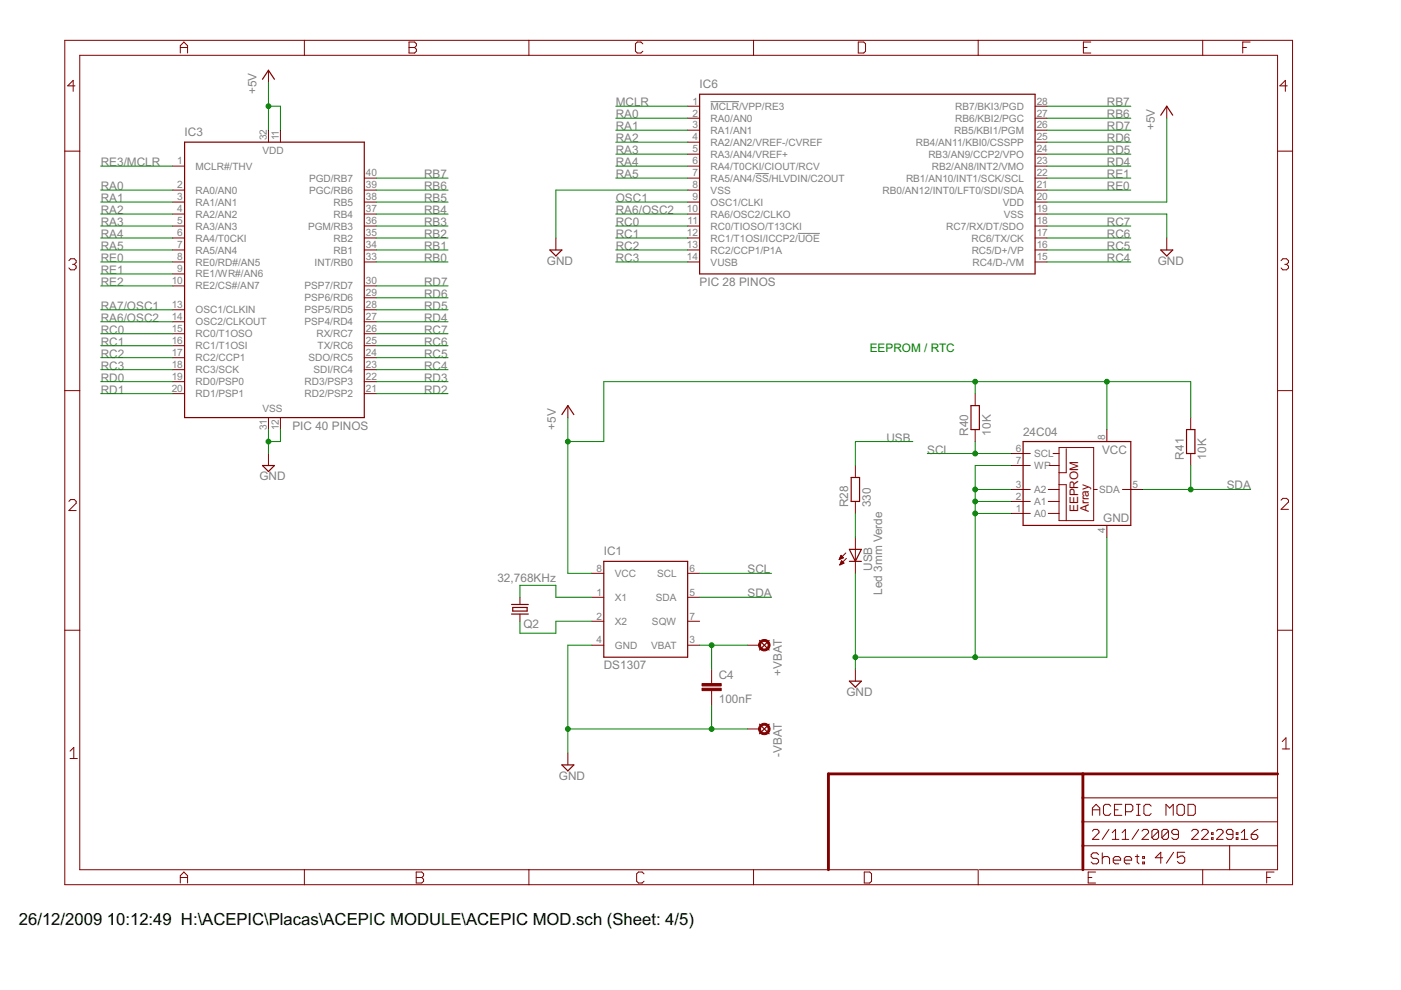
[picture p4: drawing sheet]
<svg xmlns="http://www.w3.org/2000/svg" width="297mm" height="210mm" viewBox="0 0 297 210" stroke-linecap="round" stroke-linejoin="round" font-family="sans-serif">
<g fill="#808080" stroke="#808080" stroke-width=".21">
<path d="M150.7 21.5h6z"/>
<path d="M160.1 36.8h2.9z"/>
<path d="M169.2 49.5h4.6z"/>
</g>
<g fill="#800000" stroke="#800000" stroke-width=".21">
<path d="M13.7 187.6h50.8z"/>
<path d="M64.5 187.6h47.6z"/>
<path d="M112.1 187.6h47.7z"/>
<path d="M159.8 187.6h47.6z"/>
<path d="M207.4 187.6h47.6z"/>
<path d="M274 133.6v54z"/>
<path d="M274 82.8v50.8z"/>
<path d="M274 32v50.8z"/>
<path d="M274 8.6v23.4z"/>
<path d="M112.1 8.6h47.7z"/>
<path d="M64.5 8.6h47.6z"/>
<path d="M13.7 8.6h50.8z"/>
<path d="M13.7 8.6v23.4z"/>
<path d="M13.7 32v50.8z"/>
<path d="M13.7 82.8v50.8z"/>
<path d="M13.7 133.6v54z"/>
<path d="M16.9 184.4h47.6z"/>
<path d="M64.5 184.4h47.6z"/>
<path d="M270.9 179.3v5.1z"/>
<path d="M270.9 174.2v5.1z"/>
<path d="M270.9 169.2v5z"/>
<path d="M270.9 164.1v5.1z"/>
<path d="M270.9 133.6v30.5z"/>
<path d="M270.9 82.8v50.8z"/>
<path d="M270.9 32v50.8z"/>
<path d="M270.9 11.7v20.3z"/>
<path d="M159.8 11.7h47.6z"/>
<path d="M112.1 11.7h47.7z"/>
<path d="M64.5 11.7h47.6z"/>
<path d="M16.9 11.7h47.6z"/>
<path d="M16.9 11.7v20.3z"/>
<path d="M16.9 32v50.8z"/>
<path d="M16.9 82.8v50.8z"/>
<path d="M16.9 133.6v50.8z"/>
<path d="M159.8 8.6h47.6z"/>
<path d="M207.4 8.6v3.1z"/>
<path d="M207.4 184.4v3.2z"/>
<path d="M13.7 82.8h3.2z"/>
<path d="M270.9 32h3.1z"/>
<path d="M112.1 8.6v3.1z"/>
<path d="M112.1 184.4v3.2z"/>
<path d="M13.7 133.6h3.2z"/>
<path d="M270.9 82.8h3.1z"/>
<path d="M13.7 32h3.2z"/>
<path d="M64.5 8.6v3.1z"/>
<path d="M270.9 133.6h3.1z"/>
<path d="M159.8 8.6v3.1z"/>
<path d="M255 8.6v3.1z"/>
<path d="M255 184.4v3.2z"/>
<path d="M159.8 184.4v3.2z"/>
<path d="M64.5 184.4v3.2z"/>
<path d="M260.7 179.3v5.1z"/>
<path d="M260.7 179.3h10.2z"/>
<path d="M229.6 179.3h31.1z"/>
<path d="M229.6 174.2h41.3z"/>
<path d="M229.6 169.2h41.3z"/>
<path d="M38.2 185.7v1.5z"/>
<path d="M39 184.9l-.8 .8z"/>
<path d="M39 184.9l.8 .8z"/>
<path d="M39.8 185.7v1.5z"/>
<path d="M38.2 186.1h1.6z"/>
<path d="M88.2 184.9v2.3z"/>
<path d="M88.2 184.9h1.2z"/>
<path d="M89.4 184.9l.4 .4z"/>
<path d="M89.8 185.3v.4z"/>
<path d="M89.8 185.7l-.4 .4z"/>
<path d="M89.4 186.1l.4 .3z"/>
<path d="M89.8 186.4v.4z"/>
<path d="M89.8 186.8l-.4 .4z"/>
<path d="M88.2 187.2h1.2z"/>
<path d="M88.2 186.1h1.2z"/>
<path d="M136.1 184.9l.4 .4z"/>
<path d="M135.4 184.9h.7z"/>
<path d="M135.4 184.9l-.4 .4z"/>
<path d="M135 185.3v1.5z"/>
<path d="M135 186.8l.4 .4z"/>
<path d="M135.4 187.2h.7z"/>
<path d="M136.1 187.2l.4-.4z"/>
<path d="M183.2 184.9v2.3z"/>
<path d="M183.2 187.2h1.2z"/>
<path d="M184.4 187.2l.4-.4z"/>
<path d="M184.8 185.3v1.5z"/>
<path d="M184.4 184.9l.4 .4z"/>
<path d="M183.2 184.9h1.2z"/>
<path d="M230.7 184.9h1.6z"/>
<path d="M230.7 184.9v2.3z"/>
<path d="M230.7 187.2h1.6z"/>
<path d="M230.7 186.1h.8z"/>
<path d="M268.6 184.9v2.3z"/>
<path d="M268.6 184.9h1.5z"/>
<path d="M268.6 186.1h.7z"/>
<path d="M271.9 157.2l.7-.8z"/>
<path d="M272.6 156.4v2.4z"/>
<path d="M271.9 158.8h1.5z"/>
<path d="M271.6 108h1.6z"/>
<path d="M271.6 108l1.6-1.6z"/>
<path d="M273.2 106v.4z"/>
<path d="M272.8 105.7l.4 .3z"/>
<path d="M272 105.7h.8z"/>
<path d="M272 105.7l-.4 .3z"/>
<path d="M272 54.9l-.4 .4z"/>
<path d="M272 54.9h.8z"/>
<path d="M272.8 54.9l.4 .4z"/>
<path d="M273.2 55.3v.3z"/>
<path d="M273.2 55.6l-.4 .4z"/>
<path d="M272.4 56h.4z"/>
<path d="M272.8 56l.4 .4z"/>
<path d="M273.2 56.4v.4z"/>
<path d="M273.2 56.8l-.4 .4z"/>
<path d="M272 57.2h.8z"/>
<path d="M271.6 56.8l.4 .4z"/>
<path d="M229.7 8.9h1.6z"/>
<path d="M229.7 8.9v2.3z"/>
<path d="M229.7 11.2h1.6z"/>
<path d="M229.7 10.1h.8z"/>
<path d="M182 8.9v2.3z"/>
<path d="M182 11.2h1.1z"/>
<path d="M183.1 11.2l.4-.3z"/>
<path d="M183.5 9.3v1.6z"/>
<path d="M183.1 8.9l.4 .4z"/>
<path d="M182 8.9h1.1z"/>
<path d="M135.9 8.9l.4 .4z"/>
<path d="M135.1 8.9h.8z"/>
<path d="M134.7 9.3l.4-.4z"/>
<path d="M134.7 9.3v1.6z"/>
<path d="M134.7 10.9l.4 .3z"/>
<path d="M135.1 11.2h.8z"/>
<path d="M135.9 11.2l.4-.3z"/>
<path d="M86.7 8.9v2.3z"/>
<path d="M86.7 8.9h1.2z"/>
<path d="M87.9 8.9l.4 .4z"/>
<path d="M88.3 9.3v.4z"/>
<path d="M88.3 9.7l-.4 .4z"/>
<path d="M87.9 10.1l.4 .4z"/>
<path d="M88.3 10.5v.4z"/>
<path d="M88.3 10.9l-.4 .3z"/>
<path d="M86.7 11.2h1.2z"/>
<path d="M86.7 10.1h1.2z"/>
<path d="M38.2 9.7v1.5z"/>
<path d="M39 8.9l-.8 .8z"/>
<path d="M39 8.9l.8 .8z"/>
<path d="M39.8 9.7v1.5z"/>
<path d="M38.2 10.1h1.6z"/>
<path d="M15 54.9l-.4 .4z"/>
<path d="M15 54.9h.8z"/>
<path d="M15.8 54.9l.4 .4z"/>
<path d="M16.2 55.3v.3z"/>
<path d="M16.2 55.6l-.4 .4z"/>
<path d="M15.4 56h.4z"/>
<path d="M15.8 56l.4 .4z"/>
<path d="M16.2 56.4v.4z"/>
<path d="M16.2 56.8l-.4 .4z"/>
<path d="M15 57.2h.8z"/>
<path d="M14.6 56.8l.4 .4z"/>
<path d="M14.6 108.2h1.6z"/>
<path d="M14.6 108.2l1.6-1.5z"/>
<path d="M16.2 106.3v.4z"/>
<path d="M15.8 105.9l.4 .4z"/>
<path d="M15 105.9h.8z"/>
<path d="M15 105.9l-.4 .4z"/>
<path d="M15.6 158.5l-.7 .8z"/>
<path d="M15.6 158.5v2.3z"/>
<path d="M14.9 160.8h1.5z"/>
<path d="M231.6 171.3v1.6z"/>
<path d="M231.6 171.3l.8-.8z"/>
<path d="M232.4 170.5l.8 .8z"/>
<path d="M233.2 171.3v1.6z"/>
<path d="M231.6 171.7h1.6z"/>
<path d="M235.1 170.5l.4 .4z"/>
<path d="M234.3 170.5h.8z"/>
<path d="M234 170.9l.3-.4z"/>
<path d="M234 170.9v1.6z"/>
<path d="M234 172.5l.3 .4z"/>
<path d="M234.3 172.9h.8z"/>
<path d="M235.1 172.9l.4-.4z"/>
<path d="M236.3 170.5h1.5z"/>
<path d="M236.3 170.5v2.4z"/>
<path d="M236.3 172.9h1.5z"/>
<path d="M236.3 171.7h.8z"/>
<path d="M238.6 170.5v2.4z"/>
<path d="M238.6 170.5h1.2z"/>
<path d="M239.8 170.5l.4 .4z"/>
<path d="M240.2 170.9v.8z"/>
<path d="M240.2 171.7l-.4 .4z"/>
<path d="M238.6 172.1h1.2z"/>
<path d="M241 172.9h.7z"/>
<path d="M241.4 170.5v2.4z"/>
<path d="M241 170.5h.7z"/>
<path d="M243.7 170.5l.4 .4z"/>
<path d="M242.9 170.5h.8z"/>
<path d="M242.5 170.9l.4-.4z"/>
<path d="M242.5 170.9v1.6z"/>
<path d="M242.5 172.5l.4 .4z"/>
<path d="M242.9 172.9h.8z"/>
<path d="M243.7 172.9l.4-.4z"/>
<path d="M247.2 170.5v2.4z"/>
<path d="M247.2 170.5l.8 .8z"/>
<path d="M248.8 170.5l-.8 .8z"/>
<path d="M248.8 170.5v2.4z"/>
<path d="M249.9 170.5h.8z"/>
<path d="M249.5 170.9l.4-.4z"/>
<path d="M249.5 170.9v1.6z"/>
<path d="M249.5 172.5l.4 .4z"/>
<path d="M249.9 172.9h.8z"/>
<path d="M250.7 172.9l.4-.4z"/>
<path d="M251.1 170.9v1.6z"/>
<path d="M250.7 170.5l.4 .4z"/>
<path d="M251.9 170.5v2.4z"/>
<path d="M251.9 172.9h1.1z"/>
<path d="M253.4 172.5l-.4 .4z"/>
<path d="M253.4 170.9v1.6z"/>
<path d="M253 170.5l.4 .4z"/>
<path d="M251.9 170.5h1.1z"/>
<path d="M231.6 178h1.4z"/>
<path d="M233 176.6l-1.4 1.4z"/>
<path d="M233 176.2v.4z"/>
<path d="M232.7 175.9l.3 .3z"/>
<path d="M231.9 175.9h.8z"/>
<path d="M231.9 175.9l-.3 .3z"/>
<path d="M235.1 175.9l-1.4 2.1z"/>
<path d="M235.8 176.6l.7-.7z"/>
<path d="M236.5 175.9v2.1z"/>
<path d="M235.8 178h1.4z"/>
<path d="M237.9 176.6l.7-.7z"/>
<path d="M238.6 175.9v2.1z"/>
<path d="M237.9 178h1.4z"/>
<path d="M241.4 175.9l-1.4 2.1z"/>
<path d="M242.1 178h1.4z"/>
<path d="M243.5 176.6l-1.4 1.4z"/>
<path d="M243.5 176.2v.4z"/>
<path d="M243.2 175.9l.3 .3z"/>
<path d="M242.5 175.9h.7z"/>
<path d="M242.5 175.9l-.4 .3z"/>
<path d="M244.2 176.2v1.4z"/>
<path d="M244.6 175.9l-.4 .3z"/>
<path d="M244.6 175.9h.7z"/>
<path d="M245.3 175.9l.3 .3z"/>
<path d="M245.6 176.2v1.4z"/>
<path d="M245.6 177.6l-.3 .4z"/>
<path d="M244.6 178h.7z"/>
<path d="M244.2 177.6l.4 .4z"/>
<path d="M244.2 177.6l1.4-1.4z"/>
<path d="M246.3 176.2v1.4z"/>
<path d="M246.7 175.9l-.4 .3z"/>
<path d="M246.7 175.9h.7z"/>
<path d="M247.4 175.9l.3 .3z"/>
<path d="M247.7 176.2v1.4z"/>
<path d="M247.7 177.6l-.3 .4z"/>
<path d="M246.7 178h.7z"/>
<path d="M246.3 177.6l.4 .4z"/>
<path d="M246.3 177.6l1.4-1.4z"/>
<path d="M248.4 177.6l.4 .4z"/>
<path d="M248.8 178h.7z"/>
<path d="M249.5 178l.4-.4z"/>
<path d="M249.9 176.2v1.4z"/>
<path d="M249.5 175.9l.4 .3z"/>
<path d="M248.8 175.9h.7z"/>
<path d="M248.8 175.9l-.4 .3z"/>
<path d="M248.4 176.2v.4z"/>
<path d="M248.4 176.6l.4 .3z"/>
<path d="M248.8 176.9h1.1z"/>
<path d="M252.6 178h1.4z"/>
<path d="M254 176.6l-1.4 1.4z"/>
<path d="M254 176.2v.4z"/>
<path d="M253.7 175.9l.3 .3z"/>
<path d="M253 175.9h.7z"/>
<path d="M253 175.9l-.4 .3z"/>
<path d="M254.7 178h1.5z"/>
<path d="M254.7 178l1.5-1.4z"/>
<path d="M256.2 176.2v.4z"/>
<path d="M255.8 175.9l.4 .3z"/>
<path d="M255.1 175.9h.7z"/>
<path d="M255.1 175.9l-.4 .3z"/>
<path d="M256.9 176.6h.3z"/>
<path d="M257.2 176.6v.3z"/>
<path d="M256.9 176.9h.3z"/>
<path d="M256.9 176.6v.3z"/>
<path d="M256.9 177.6h.3z"/>
<path d="M257.2 177.6v.4z"/>
<path d="M256.9 178h.3z"/>
<path d="M256.9 177.6v.4z"/>
<path d="M257.9 178h1.4z"/>
<path d="M259.3 176.6l-1.4 1.4z"/>
<path d="M259.3 176.2v.4z"/>
<path d="M259 175.9l.3 .3z"/>
<path d="M258.3 175.9h.7z"/>
<path d="M258.3 175.9l-.4 .3z"/>
<path d="M260 177.6l.4 .4z"/>
<path d="M260.4 178h.7z"/>
<path d="M261.4 177.6l-.3 .4z"/>
<path d="M261.4 176.2v1.4z"/>
<path d="M261.1 175.9l.3 .3z"/>
<path d="M260.4 175.9h.7z"/>
<path d="M260.4 175.9l-.4 .3z"/>
<path d="M260 176.2v.4z"/>
<path d="M260 176.6l.4 .3z"/>
<path d="M260.4 176.9h1z"/>
<path d="M262.1 176.6h.4z"/>
<path d="M262.5 176.6v.3z"/>
<path d="M262.1 176.9h.4z"/>
<path d="M262.1 176.6v.3z"/>
<path d="M262.1 177.6h.4z"/>
<path d="M262.5 177.6v.4z"/>
<path d="M262.1 178h.4z"/>
<path d="M262.1 177.6v.4z"/>
<path d="M263.9 175.9l-.7 .7z"/>
<path d="M263.9 175.9v2.1z"/>
<path d="M263.2 178h1.4z"/>
<path d="M266 176.2l.7-.3z"/>
<path d="M265.3 176.9l.7-.7z"/>
<path d="M265.3 176.9v.7z"/>
<path d="M265.3 177.6l.3 .4z"/>
<path d="M265.6 178h.7z"/>
<path d="M266.3 178l.4-.4z"/>
<path d="M266.7 177.3v.3z"/>
<path d="M266.3 176.9l.4 .4z"/>
<path d="M265.3 176.9h1z"/>
<path d="M246.1 180.7v2.3z"/>
<path d="M246.1 180.7l-1.2 1.2z"/>
<path d="M244.9 181.9h1.6z"/>
<path d="M248.8 180.7l-1.5 2.3z"/>
<path d="M249.6 180.7h1.6z"/>
<path d="M249.6 180.7v1.2z"/>
<path d="M249.6 181.9l.8-.4z"/>
<path d="M250.4 181.5h.4z"/>
<path d="M250.8 181.5l.4 .4z"/>
<path d="M251.2 181.9v.7z"/>
<path d="M250.8 183l.4-.4z"/>
<path d="M250 183h.8z"/>
<path d="M249.6 182.6l.4 .4z"/>
<path d="M232.5 180.8l.4 .4z"/>
<path d="M231.8 180.8h.7z"/>
<path d="M231.4 181.2l.4-.4z"/>
<path d="M231.4 181.2v.4z"/>
<path d="M231.4 181.6l.4 .4z"/>
<path d="M231.8 182h.7z"/>
<path d="M232.5 182l.4 .4z"/>
<path d="M232.9 182.4v.4z"/>
<path d="M232.9 182.8l-.4 .4z"/>
<path d="M231.8 183.2h.7z"/>
<path d="M231.4 182.8l.4 .4z"/>
<path d="M233.7 180.8v2.4z"/>
<path d="M233.7 182l.4-.4z"/>
<path d="M234.1 181.6h.8z"/>
<path d="M234.9 181.6l.3 .4z"/>
<path d="M235.2 182v1.2z"/>
<path d="M236.4 183.2h.8z"/>
<path d="M236 182.8l.4 .4z"/>
<path d="M236 182v.8z"/>
<path d="M236 182l.4-.4z"/>
<path d="M236.4 181.6h.8z"/>
<path d="M237.2 181.6l.4 .4z"/>
<path d="M237.6 182v.4z"/>
<path d="M236 182.4h1.6z"/>
<path d="M238.8 183.2h.7z"/>
<path d="M238.4 182.8l.4 .4z"/>
<path d="M238.4 182v.8z"/>
<path d="M238.4 182l.4-.4z"/>
<path d="M238.8 181.6h.7z"/>
<path d="M239.5 181.6l.4 .4z"/>
<path d="M239.9 182v.4z"/>
<path d="M238.4 182.4h1.5z"/>
<path d="M241.1 181.2v1.6z"/>
<path d="M241.1 182.8l.4 .4z"/>
<path d="M240.7 181.6h.8z"/>
<path d="M242.3 181.6h.4z"/>
<path d="M242.7 181.6v.4z"/>
<path d="M242.3 182h.4z"/>
<path d="M242.3 181.6v.4z"/>
<path d="M242.3 182.8h.4z"/>
<path d="M242.7 182.8v.4z"/>
<path d="M242.3 183.2h.4z"/>
<path d="M242.3 182.8v.4z"/>
<path d="M207.4 11.7h63.5z"/>
<path d="M207.4 8.6h66.6z"/>
<path d="M112.1 184.4h95.2z"/>
<path d="M207.6 184.4h47.4z"/>
<path d="M255.1 184.4h15.8z"/>
<path d="M255.1 187.6h18.9z"/>
<path d="M263.5 8.9v2.3z"/>
<path d="M263.5 8.9h1.5z"/>
<path d="M263.5 10.1h.8z"/>
<path d="M272.5 17v2.4z"/>
<path d="M271.4 18.2l1.1-1.2z"/>
<path d="M271.4 18.2h1.5z"/>
<path d="M15.5 17v2.4z"/>
<path d="M15.5 17l-1.1 1.2z"/>
<path d="M14.4 18.2h1.5z"/>
<path d="M36.6 35.2h2.5z"/>
<path d="M36.6 40.3h2.5z"/>
<path d="M36.6 42.8h2.5z"/>
<path d="M36.6 45.4h2.5z"/>
<path d="M36.6 47.9h2.5z"/>
<path d="M36.6 50.5h2.5z"/>
<path d="M36.6 53h2.5z"/>
<path d="M36.6 55.5h2.5z"/>
<path d="M36.6 58.1h2.5z"/>
<path d="M36.6 60.6h2.5z"/>
<path d="M36.6 65.7h2.5z"/>
<path d="M36.6 68.2h2.5z"/>
<path d="M36.6 70.8h2.5z"/>
<path d="M36.6 73.3h2.5z"/>
<path d="M36.6 75.8h2.5z"/>
<path d="M36.6 78.4h2.5z"/>
<path d="M36.6 80.9h2.5z"/>
<path d="M36.6 83.5h2.5z"/>
<path d="M77.2 83.5h2.6z"/>
<path d="M77.2 80.9h2.6z"/>
<path d="M77.2 78.4h2.6z"/>
<path d="M77.2 75.8h2.6z"/>
<path d="M77.2 73.3h2.6z"/>
<path d="M77.2 70.8h2.6z"/>
<path d="M77.2 68.2h2.6z"/>
<path d="M77.2 65.7h2.6z"/>
<path d="M77.2 63.1h2.6z"/>
<path d="M77.2 60.6h2.6z"/>
<path d="M59.5 88.5v2.6z"/>
<path d="M59.5 27.6v2.5z"/>
<path d="M77.2 55.5h2.6z"/>
<path d="M77.2 53h2.6z"/>
<path d="M77.2 50.5h2.6z"/>
<path d="M77.2 47.9h2.6z"/>
<path d="M77.2 45.4h2.6z"/>
<path d="M77.2 42.8h2.6z"/>
<path d="M77.2 40.3h2.6z"/>
<path d="M77.2 37.8h2.6z"/>
<path d="M56.9 27.6v2.5z"/>
<path d="M56.9 88.5v2.6z"/>
<path d="M219.5 47.9h2.5z"/>
<path d="M145.8 40.3h2.5z"/>
<path d="M219.5 42.8h2.5z"/>
<path d="M219.5 40.3h2.5z"/>
<path d="M219.5 37.8h2.5z"/>
<path d="M219.5 35.2h2.5z"/>
<path d="M219.5 32.7h2.5z"/>
<path d="M219.5 30.1h2.5z"/>
<path d="M219.5 27.6h2.5z"/>
<path d="M219.5 25.1h2.5z"/>
<path d="M219.5 22.5h2.5z"/>
<path d="M145.8 22.5h2.5z"/>
<path d="M145.8 25.1h2.5z"/>
<path d="M145.8 27.6h2.5z"/>
<path d="M145.8 30.1h2.5z"/>
<path d="M145.8 32.7h2.5z"/>
<path d="M145.8 35.2h2.5z"/>
<path d="M145.8 37.8h2.5z"/>
<path d="M219.5 45.4h2.5z"/>
<path d="M145.8 42.8h2.5z"/>
<path d="M145.8 45.4h2.5z"/>
<path d="M145.8 47.9h2.5z"/>
<path d="M145.8 50.5h2.5z"/>
<path d="M145.8 53h2.5z"/>
<path d="M145.8 55.5h2.5z"/>
<path d="M219.5 55.5h2.5z"/>
<path d="M219.5 53h2.5z"/>
<path d="M219.5 50.5h2.5z"/>
<path d="M56.9 14.9v2.5z"/>
<path d="M56.9 96.2v2.5z"/>
<path d="M117.9 50.5v2.5z"/>
<path d="M247.4 22.5v2.6z"/>
<path d="M247.4 50.5v2.5z"/>
<path d="M145.8 136.8h2.5z"/>
<path d="M145.8 126.6h2.5z"/>
<path d="M145.8 121.6h2.5z"/>
<path d="M145.8 131.7h2.5z"/>
<path d="M125.5 126.6h2.5z"/>
<path d="M125.5 131.7h2.5z"/>
<path d="M125.5 136.8h2.5z"/>
<path d="M125.5 121.6h2.5z"/>
<path d="M120.4 86v2.5z"/>
<path d="M120.4 159.6v2.6z"/>
<path d="M110.2 126.6v1.6z"/>
<path d="M110.2 130.2v1.5z"/>
<path d="M158.5 136.8h2.5z"/>
<path d="M158.5 154.6h2.5z"/>
<path d="M181.4 98.7v2.5z"/>
<path d="M181.4 106.3v2.6z"/>
<path d="M181.4 119v2.6z"/>
<path d="M181.4 113.9v2.6z"/>
<path d="M181.4 116.5v2.5z"/>
<path d="M179.3 117.2l-1.4 1.4z"/>
<path d="M179.5 118.4l-1.4 1.4z"/>
<path d="M178.3 117.8l-.4 .8z"/>
<path d="M178.3 117.8l.5 .5z"/>
<path d="M177.9 118.6l.9-.3z"/>
<path d="M178 118.5h.3z"/>
<path d="M178 118.4h.5z"/>
<path d="M178.1 118.3h.7z"/>
<path d="M178.1 118.1h.6z"/>
<path d="M178.2 118h.4z"/>
<path d="M178.2 117.9h.3z"/>
<path d="M178.4 118.9l-.3 .9z"/>
<path d="M178.4 118.9l.5 .5z"/>
<path d="M178.1 119.8l.8-.4z"/>
<path d="M178.1 119.7h.1z"/>
<path d="M178.1 119.6h.4z"/>
<path d="M178.2 119.5h.6z"/>
<path d="M178.2 119.3h.7z"/>
<path d="M178.3 119.2h.5z"/>
<path d="M178.4 119.1h.2z"/>
<path d="M178.4 119h.1z"/>
<path d="M181.4 141.9v2.5z"/>
<path d="M234.7 91.1v2.5z"/>
<path d="M234.7 111.4v2.5z"/>
<path d="M214.4 96.2h2.5z"/>
<path d="M239.8 103.8h2.5z"/>
<path d="M214.4 108.9h2.5z"/>
<path d="M214.4 106.3h2.5z"/>
<path d="M214.4 103.8h2.5z"/>
<path d="M214.4 98.7h2.5z"/>
<path d="M224.5 94.9h7.4z"/>
<path d="M231.9 94.9v8.9z"/>
<path d="M231.9 103.8v6.6z"/>
<path d="M226.1 110.4h5.8z"/>
<path d="M224.5 110.4h1.6z"/>
<path d="M224.5 108.9v1.5z"/>
<path d="M224.5 106.3v2.6z"/>
<path d="M224.5 103.8v2.5z"/>
<path d="M224.5 102.8v1z"/>
<path d="M224.5 100.2v2.6z"/>
<path d="M224.5 98.7v1.5z"/>
<path d="M224.5 96.2v2.5z"/>
<path d="M224.5 94.9v1.3z"/>
<path d="M222.2 103.8h2.3z"/>
<path d="M222.2 106.3h2.3z"/>
<path d="M222.2 108.9h2.3z"/>
<path d="M216.9 103.8h1.5z"/>
<path d="M216.9 106.3h1.5z"/>
<path d="M216.9 108.9h1.5z"/>
<path d="M216.9 96.2h1.5z"/>
<path d="M238 103.8h1.8z"/>
<path d="M231.9 103.8h.7z"/>
<path d="M226.1 95.1v5.1z"/>
<path d="M226.1 102.8v7.6z"/>
<path d="M216.9 98.7h1.5z"/>
<path d="M222.5 98.7h2z"/>
<path d="M224.5 100.2h1.6z"/>
<path d="M223.3 96.2h1.2z"/>
<path d="M224.5 102.8h1.6z"/>
<path d="M206.8 83.5v2.5z"/>
<path d="M206.8 91.1v2.5z"/>
<path d="M252.5 88.5v2.6z"/>
<path d="M252.5 96.2v2.5z"/>
<path d="M150.9 141.9v2.5z"/>
<path d="M150.9 146.9v2.6z"/>
<path d="M150.9 144.4v.5z"/>
<path d="M150.9 146.4v.5z"/>
<path d="M161.2 135.9a1.22 1.22 0 0 1 1.9 .3 1.22 1.22 0 0 1-.8 1.8 1.22 1.22 0 0 1-1.5-1.2h.4a.81 .81 0 0 1 1.2-.7 .81 .81 0 0 1 .2 1.4 .81 .81 0 0 1-1.3-.5l-.1-.2h-.4z" fill-rule="evenodd"/>
<path d="M161.2 153.6a1.22 1.22 0 0 1 1.9 .4 1.22 1.22 0 0 1-.8 1.8 1.22 1.22 0 0 1-1.5-1.2h.4a.81 .81 0 0 1 1.2-.7 .81 .81 0 0 1 .2 1.3 .81 .81 0 0 1-1.3-.4l-.1-.2h-.4z" fill-rule="evenodd"/>
</g>
<g fill="#800000" stroke="#800000" stroke-width=".61">
<path d="M175.6 164.1v20.3z"/>
<path d="M175.6 164.1h54z"/>
<path d="M229.6 164.1h41.3z"/>
<path d="M229.6 179.3v5.1z"/>
<path d="M229.6 174.2v5.1z"/>
<path d="M229.6 169.2v5z"/>
<path d="M229.6 164.1v5.1z"/>
</g>
<g fill="#800000" stroke="#800000" stroke-width=".25">
<path d="M39.1 30.1h38.1z"/>
<path d="M77.2 30.1v58.4z"/>
<path d="M39.1 88.5h38.1z"/>
<path d="M39.1 30.1v58.4z"/>
<path d="M148.3 20h71.2z"/>
<path d="M219.5 20v38.1z"/>
<path d="M148.3 58.1h71.2z"/>
<path d="M148.3 20v38.1z"/>
<path d="M56.9 14.9l1.3 1.9z"/>
<path d="M56.9 14.9l-1.3 1.9z"/>
<path d="M55.6 98.7h2.6z"/>
<path d="M58.2 98.7l-1.3 1.3z"/>
<path d="M55.6 98.7l1.3 1.3z"/>
<path d="M116.6 53h2.5z"/>
<path d="M119.1 53l-1.2 1.3z"/>
<path d="M116.6 53l1.3 1.3z"/>
<path d="M247.4 22.5l1.2 1.9z"/>
<path d="M247.4 22.5l-1.3 1.9z"/>
<path d="M246.1 53h2.5z"/>
<path d="M248.6 53l-1.2 1.3z"/>
<path d="M246.1 53l1.3 1.3z"/>
<path d="M128 119h17.8z"/>
<path d="M145.8 119v20.3z"/>
<path d="M128 139.3h17.8z"/>
<path d="M128 119v20.3z"/>
<path d="M120.4 86l1.3 1.9z"/>
<path d="M120.4 86l-1.3 1.9z"/>
<path d="M119.1 162.2h2.6z"/>
<path d="M121.7 162.2l-1.3 1.2z"/>
<path d="M119.1 162.2l1.3 1.2z"/>
<path d="M108.7 129.6h3.1z"/>
<path d="M111.8 128.8v.8z"/>
<path d="M108.7 128.8h3.1z"/>
<path d="M108.7 128.8v.8z"/>
<path d="M108.5 128.2h3.5z"/>
<path d="M108.5 130.2h3.5z"/>
<path d="M163.1 135.8l-2.1 2z"/>
<path d="M161 135.8l2.1 2z"/>
<path d="M163.1 153.5l-2.1 2.1z"/>
<path d="M161 153.5l2.1 2.1z"/>
<path d="M182.2 101.2v5.1z"/>
<path d="M180.5 101.2v5.1z"/>
<path d="M180.5 101.2h1.7z"/>
<path d="M180.5 106.3h1.7z"/>
<path d="M182.6 116.5l-1.2 2.5z"/>
<path d="M180.1 116.5l1.3 2.5z"/>
<path d="M181.4 119h1.2z"/>
<path d="M180.1 119h1.3z"/>
<path d="M181.4 116.5h1.2z"/>
<path d="M180.1 116.5h1.3z"/>
<path d="M180.1 144.4h2.5z"/>
<path d="M182.6 144.4l-1.2 1.3z"/>
<path d="M180.1 144.4l1.3 1.3z"/>
<path d="M216.9 93.6h22.9z"/>
<path d="M239.8 93.6v10.2z"/>
<path d="M239.8 103.8v7.6z"/>
<path d="M216.9 111.4h22.9z"/>
<path d="M216.9 108.9v2.5z"/>
<path d="M216.9 106.3v2.6z"/>
<path d="M216.9 103.8v2.5z"/>
<path d="M216.9 98.7v5.1z"/>
<path d="M216.9 96.2v2.5z"/>
<path d="M216.9 93.6v2.6z"/>
<path d="M207.6 86v5.1z"/>
<path d="M205.9 86v5.1z"/>
<path d="M205.9 86h1.7z"/>
<path d="M205.9 91.1h1.7z"/>
<path d="M253.3 91.1v5.1z"/>
<path d="M251.6 91.1v5.1z"/>
<path d="M251.6 91.1h1.7z"/>
<path d="M251.6 96.2h1.7z"/>
</g>
<g fill="#800000" stroke="#800000" stroke-width=".21">
<path d="M148.8 145.9h4.1v.5h-4.1z"/>
<path d="M148.8 144.9h4.1v.5h-4.1z"/>
</g>
<g fill="#008000" stroke="#008000" stroke-width=".21">
<path d="M56.9 91.1v2.5z"/>
<path d="M56.9 93.6v2.6z"/>
<path d="M59.5 91.1v2.5z"/>
<path d="M56.9 93.6h2.6z"/>
<path d="M117.9 40.3h27.9z"/>
<path d="M117.9 40.3v10.2z"/>
<path d="M222 45.4h25.4z"/>
<path d="M247.4 45.4v5.1z"/>
<path d="M120.4 136.8h5.1z"/>
<path d="M120.4 136.8v17.8z"/>
<path d="M120.4 154.6v5z"/>
<path d="M150.9 154.6h7.6z"/>
<path d="M120.4 154.6h30.5z"/>
<path d="M150.9 149.5v5.1z"/>
<path d="M181.4 139.3v2.6z"/>
<path d="M206.8 103.8h7.6z"/>
<path d="M206.8 103.8v2.5z"/>
<path d="M206.8 106.3v2.6z"/>
<path d="M206.8 108.9v30.4z"/>
<path d="M181.4 139.3h25.4z"/>
<path d="M234.7 113.9v25.4z"/>
<path d="M206.8 139.3h27.9z"/>
<path d="M206.8 106.3h7.6z"/>
<path d="M206.8 108.9h7.6z"/>
<path d="M206.8 98.7h7.6z"/>
<path d="M206.8 98.7v5.1z"/>
<path d="M181.4 121.6v17.7z"/>
<path d="M56.9 22.5v5.1z"/>
<path d="M56.9 17.4v5.1z"/>
<path d="M59.5 22.5v5.1z"/>
<path d="M56.9 22.5h2.6z"/>
<path d="M222 42.8h25.4z"/>
<path d="M247.4 25.1v17.7z"/>
<path d="M120.4 121.6h5.1z"/>
<path d="M120.4 93.6v28z"/>
<path d="M120.4 88.5v5.1z"/>
<path d="M120.4 93.6h7.6z"/>
<path d="M128 80.9v12.7z"/>
<path d="M234.7 80.9v10.2z"/>
<path d="M252.5 80.9v7.6z"/>
<path d="M234.7 80.9h17.8z"/>
<path d="M206.8 80.9h27.9z"/>
<path d="M128 80.9h78.8z"/>
<path d="M206.8 80.9v2.6z"/>
<path d="M130.6 22.5h15.2z"/>
<path d="M21.4 40.3h15.2z"/>
<path d="M130.6 25.1h15.2z"/>
<path d="M21.4 42.8h15.2z"/>
<path d="M130.6 27.6h15.2z"/>
<path d="M21.4 45.4h15.2z"/>
<path d="M130.6 30.1h15.2z"/>
<path d="M21.4 47.9h15.2z"/>
<path d="M130.6 32.7h15.2z"/>
<path d="M21.4 50.5h15.2z"/>
<path d="M130.6 35.2h15.2z"/>
<path d="M21.4 53h15.2z"/>
<path d="M130.6 37.8h15.2z"/>
<path d="M21.4 55.5h15.2z"/>
<path d="M222 40.3h17.8z"/>
<path d="M21.4 58.1h15.2z"/>
<path d="M222 37.8h17.8z"/>
<path d="M21.4 60.6h15.2z"/>
<path d="M130.6 42.8h15.2z"/>
<path d="M21.4 70.8h15.2z"/>
<path d="M130.6 47.9h15.2z"/>
<path d="M21.4 73.3h15.2z"/>
<path d="M130.6 50.5h15.2z"/>
<path d="M21.4 75.8h15.2z"/>
<path d="M130.6 53h15.2z"/>
<path d="M21.4 78.4h15.2z"/>
<path d="M130.6 55.5h15.2z"/>
<path d="M21.4 80.9h15.2z"/>
<path d="M21.4 83.5h15.2z"/>
<path d="M79.8 83.5h15.2z"/>
<path d="M79.8 80.9h15.2z"/>
<path d="M79.8 78.4h15.2z"/>
<path d="M222 55.5h17.8z"/>
<path d="M79.8 75.8h15.2z"/>
<path d="M222 53h17.8z"/>
<path d="M79.8 73.3h15.2z"/>
<path d="M222 50.5h17.8z"/>
<path d="M79.8 70.8h15.2z"/>
<path d="M222 47.9h17.8z"/>
<path d="M79.8 68.2h15.2z"/>
<path d="M222 35.2h17.8z"/>
<path d="M79.8 65.7h15.2z"/>
<path d="M222 32.7h17.8z"/>
<path d="M79.8 63.1h15.2z"/>
<path d="M222 30.1h17.8z"/>
<path d="M79.8 60.6h15.2z"/>
<path d="M222 27.6h17.8z"/>
<path d="M79.8 55.5h15.2z"/>
<path d="M79.8 53h15.2z"/>
<path d="M79.8 50.5h15.2z"/>
<path d="M79.8 47.9h15.2z"/>
<path d="M79.8 45.4h15.2z"/>
<path d="M79.8 42.8h15.2z"/>
<path d="M79.8 40.3h15.2z"/>
<path d="M222 25.1h17.8z"/>
<path d="M79.8 37.8h15.2z"/>
<path d="M222 22.5h17.8z"/>
<path d="M130.6 45.4h15.2z"/>
<path d="M21.4 68.2h15.2z"/>
<path d="M117.9 131.7h7.6z"/>
<path d="M117.9 131.7v2.6z"/>
<path d="M110.2 134.3h7.7z"/>
<path d="M110.2 131.7v2.6z"/>
<path d="M110.2 124.1v2.5z"/>
<path d="M110.2 124.1h7.7z"/>
<path d="M117.9 124.1v2.5z"/>
<path d="M117.9 126.6h7.6z"/>
<path d="M148.3 136.8h2.6z"/>
<path d="M150.9 136.8h7.6z"/>
<path d="M150.9 136.8v5.1z"/>
<path d="M148.3 121.6h15.3z"/>
<path d="M206.8 96.2h7.6z"/>
<path d="M206.8 93.6v2.6z"/>
<path d="M196.6 96.2h10.2z"/>
<path d="M148.3 126.6h15.3z"/>
<path d="M242.3 103.8h10.2z"/>
<path d="M252.5 98.7v5.1z"/>
<path d="M252.5 103.8h12.7z"/>
<path d="M181.4 108.9v5z"/>
<path d="M181.4 93.6v5.1z"/>
<path d="M181.4 93.6h12.1z"/>
<path d="M21.4 35.2h15.2z"/>
<path d="M21.4 65.7h15.2z"/>
<circle cx="56.9" cy="93.6" r=".51"/>
<circle cx="120.4" cy="154.6" r=".51"/>
<circle cx="150.9" cy="154.6" r=".51"/>
<circle cx="181.4" cy="139.3" r=".51"/>
<circle cx="206.8" cy="139.3" r=".51"/>
<circle cx="206.8" cy="106.3" r=".51"/>
<circle cx="206.8" cy="108.9" r=".51"/>
<circle cx="206.8" cy="103.8" r=".51"/>
<circle cx="56.9" cy="22.5" r=".51"/>
<circle cx="120.4" cy="93.6" r=".51"/>
<circle cx="234.7" cy="80.9" r=".51"/>
<circle cx="206.8" cy="80.9" r=".51"/>
<circle cx="150.9" cy="136.8" r=".51"/>
<circle cx="206.8" cy="96.2" r=".51"/>
<circle cx="252.5" cy="103.8" r=".51"/>
</g>
<g font-size="4">
<text x="4" y="196.1">26/12/2009</text>
<text x="22.7" y="196.1">10:12:49 H:\ACEPIC\Placas\ACEPIC MODULE\ACEPIC MOD.sch (Sheet: 4/5)</text>
</g>
<g font-size="2.8" fill="#808080">
<text x="54.4" y="20" transform="rotate(-90 54.4 20)">+5V</text>
<text x="130.6" y="22.5">MCLR</text>
<text x="148.3" y="18.7">IC6</text>
<text x="234.7" y="22.5">RB7</text>
<text x="39.1" y="28.9">IC3</text>
<text x="130.6" y="25.1">RA0</text>
<text x="130.6" y="27.6">RA1</text>
<text x="234.7" y="27.6">RD7</text>
<text x="234.7" y="25.1">RB6</text>
<text x="244.8" y="27.6" transform="rotate(-90 244.8 27.6)">+5V</text>
<text x="21.4" y="35.2">RE3/MCLR</text>
<text x="130.6" y="30.1">RA2</text>
<text x="130.6" y="32.7">RA3</text>
<text x="130.6" y="35.2">RA4</text>
<text x="234.7" y="35.2">RD4</text>
<text x="234.7" y="32.7">RD5</text>
<text x="234.7" y="30.1">RD6</text>
<text x="21.4" y="40.3">RA0</text>
<text x="89.9" y="40.3">RB6</text>
<text x="89.9" y="37.8">RB7</text>
<text x="130.6" y="37.8">RA5</text>
<text x="234.7" y="40.3">RE0</text>
<text x="234.7" y="37.8">RE1</text>
<text x="21.4" y="42.8">RA1</text>
<text x="21.4" y="45.4">RA2</text>
<text x="21.4" y="47.9">RA3</text>
<text x="89.9" y="47.9">RB3</text>
<text x="89.9" y="45.4">RB4</text>
<text x="89.9" y="42.8">RB5</text>
<text x="130.6" y="42.8">OSC1</text>
<text x="130.6" y="47.9">RC0</text>
<text x="130.6" y="45.4">RA6/OSC2</text>
<text x="234.7" y="47.9">RC7</text>
<text x="21.4" y="50.5">RA4</text>
<text x="21.4" y="53">RA5</text>
<text x="89.9" y="53">RB1</text>
<text x="89.9" y="50.5">RB2</text>
<text x="130.6" y="50.5">RC1</text>
<text x="130.6" y="53">RC2</text>
<text x="234.7" y="53">RC5</text>
<text x="234.7" y="50.5">RC6</text>
<text x="21.4" y="55.5">RE0</text>
<text x="21.4" y="58.1">RE1</text>
<text x="89.9" y="55.5">RB0</text>
<text x="116" y="56.2">GND</text>
<text x="130.6" y="55.5">RC3</text>
<text x="234.7" y="55.5">RC4</text>
<text x="245.5" y="56.2">GND</text>
<text x="21.4" y="60.6">RE2</text>
<text x="21.4" y="65.7">RA7/OSC1</text>
<text x="89.9" y="65.7">RD5</text>
<text x="89.9" y="63.2">RD6</text>
<text x="89.9" y="60.6">RD7</text>
<text x="148.3" y="60.6">PIC 28 PINOS</text>
<text x="21.4" y="70.8">RC0</text>
<text x="21.4" y="68.2">RA6/OSC2</text>
<text x="89.9" y="70.8">RC7</text>
<text x="89.9" y="68.2">RD4</text>
<text x="21.4" y="73.3">RC1</text>
<text x="21.4" y="75.8">RC2</text>
<text x="89.9" y="75.8">RC5</text>
<text x="89.9" y="73.3">RC6</text>
<text x="21.4" y="78.4">RC3</text>
<text x="21.4" y="80.9">RD0</text>
<text x="21.4" y="83.5">RD1</text>
<text x="89.9" y="83.5">RD2</text>
<text x="89.9" y="80.9">RD3</text>
<text x="89.9" y="78.4">RC4</text>
<text x="62" y="91.1">PIC 40 PINOS</text>
<text x="117.9" y="91.1" transform="rotate(-90 117.9 91.1)">+5V</text>
<text x="188" y="93.6">USB</text>
<text x="205.3" y="92.4" transform="rotate(-90 205.3 92.4)">R40</text>
<text x="210" y="92.4" transform="rotate(-90 210 92.4)">10K</text>
<text x="216.9" y="92.4">24C04</text>
<text x="55" y="101.9">GND</text>
<text x="196.6" y="96.2">SCL</text>
<text x="233.7" y="96.2">VCC</text>
<text x="251" y="97.4" transform="rotate(-90 251 97.4)">R41</text>
<text x="255.8" y="97.4" transform="rotate(-90 255.8 97.4)">10K</text>
<text x="179.9" y="107.6" transform="rotate(-90 179.9 107.6)">R28</text>
<text x="184.7" y="107.6" transform="rotate(-90 184.7 107.6)">330</text>
<text x="260.1" y="103.8">SDA</text>
<text x="233.9" y="110.6">GND</text>
<text x="128" y="117.7">IC1</text>
<text x="105.5" y="123.3">32,768KHz</text>
<text x="158.5" y="121.6">SCL</text>
<text x="184.9" y="121" transform="rotate(-90 184.9 121)">USB</text>
<text x="158.5" y="126.6">SDA</text>
<text x="187.1" y="126.1" transform="rotate(-90 187.1 126.1)">Led 3mm Verde</text>
<text x="111" y="133.2">Q2</text>
<text x="128" y="141.9">DS1307</text>
<text x="165.7" y="143.3" transform="rotate(-90 165.7 143.3)">+VBAT</text>
<text x="152.4" y="149.1">100nF</text>
<text x="152.4" y="144">C4</text>
<text x="179.4" y="147.6">GND</text>
<text x="165.7" y="160.5" transform="rotate(-90 165.7 160.5)">-VBAT</text>
<text x="118.5" y="165.4">GND</text>
</g>
<text font-size="2.8" fill="#008000" x="184.4" y="74.6">EEPROM / RTC</text>
<g font-size="2.8" fill="#800000">
<text x="228.6" y="108.6" transform="rotate(-90 228.6 108.6)">EEPROM</text>
<text x="230.9" y="108.6" transform="rotate(-90 230.9 108.6)">Array</text>
</g>
<g font-size="2.4" fill="#808080">
<text x="146.8" y="22.2">1</text>
<text x="150.7" y="23.3">MCLR/VPP/RE3</text>
<text x="202.5" y="23.3">RB7/BKI3/PGD</text>
<text x="219.8" y="22.2">28</text>
<text x="56.6" y="29.8" transform="rotate(-90 56.6 29.8)">32</text>
<text x="59.1" y="29.8" transform="rotate(-90 59.1 29.8)">11</text>
<text x="146.8" y="24.7">2</text>
<text x="146.8" y="27.2">3</text>
<text x="146.8" y="29.8">4</text>
<text x="150.7" y="25.8">RA0/AN0</text>
<text x="150.7" y="28.4">RA1/AN1</text>
<text x="202.3" y="28.4">RB5/KBI1/PGM</text>
<text x="202.5" y="25.8">RB6/KBI2/PGC</text>
<text x="219.8" y="29.8">25</text>
<text x="219.8" y="27.2">26</text>
<text x="219.8" y="24.7">27</text>
<text x="37.6" y="34.9">1</text>
<text x="41.5" y="36">MCLR#/THV</text>
<text x="55.6" y="32.7">VDD</text>
<text x="146.8" y="32.3">5</text>
<text x="146.8" y="34.9">6</text>
<text x="150.7" y="30.9">RA2/AN2/VREF-/CVREF</text>
<text x="150.7" y="33.4">RA3/AN4/VREF+</text>
<text x="150.7" y="36">RA4/T0CKI/CIOUT/RCV</text>
<text x="194.2" y="30.9">RB4/AN11/KBI0/CSSPP</text>
<text x="196.8" y="33.4">RB3/AN9/CCP2/VPO</text>
<text x="197.6" y="36">RB2/AN8/INT2/VMO</text>
<text x="219.8" y="34.9">23</text>
<text x="219.8" y="32.3">24</text>
<text x="37.6" y="39.9">2</text>
<text x="41.5" y="41.1">RA0/AN0</text>
<text x="65.5" y="41.1">PGC/RB6</text>
<text x="65.5" y="38.5">PGD/RB7</text>
<text x="77.6" y="39.9">39</text>
<text x="77.6" y="37.4">40</text>
<text x="146.8" y="39.9">8</text>
<text x="146.8" y="37.4">7</text>
<text x="150.7" y="41.1">VSS</text>
<text x="150.7" y="38.5">RA5/AN4/SS/HLVDIN/C2OUT</text>
<text x="187.1" y="41.1">RB0/AN12/INT0/LFT0/SDI/SDA</text>
<text x="192.1" y="38.5">RB1/AN10/INT1/SCK/SCL</text>
<text x="219.8" y="39.9">21</text>
<text x="219.8" y="37.4">22</text>
<text x="37.6" y="42.5">3</text>
<text x="37.6" y="45">4</text>
<text x="37.6" y="47.6">5</text>
<text x="41.5" y="43.6">RA1/AN1</text>
<text x="41.5" y="46.1">RA2/AN2</text>
<text x="70.7" y="46.1">RB4</text>
<text x="70.7" y="43.6">RB5</text>
<text x="77.6" y="47.6">36</text>
<text x="77.6" y="45">37</text>
<text x="77.6" y="42.5">38</text>
<text x="145.6" y="45">10</text>
<text x="145.8" y="47.6">11</text>
<text x="146.8" y="42.5">9</text>
<text x="150.7" y="43.6">OSC1/CLKI</text>
<text x="150.7" y="46.1">RA6/OSC2/CLKO</text>
<text x="212.6" y="43.6">VDD</text>
<text x="212.9" y="46.1">VSS</text>
<text x="219.8" y="47.6">18</text>
<text x="219.8" y="42.5">20</text>
<text x="219.8" y="45">19</text>
<text x="37.6" y="50.1">6</text>
<text x="37.6" y="52.6">7</text>
<text x="41.5" y="48.7">RA3/AN3</text>
<text x="41.5" y="51.2">RA4/T0CKI</text>
<text x="41.5" y="53.8">RA5/AN4</text>
<text x="65.3" y="48.7">PGM/RB3</text>
<text x="70.7" y="53.8">RB1</text>
<text x="70.7" y="51.2">RB2</text>
<text x="77.6" y="52.6">34</text>
<text x="77.6" y="50.1">35</text>
<text x="145.6" y="50.1">12</text>
<text x="145.6" y="52.6">13</text>
<text x="150.7" y="48.7">RC0/TIOSO/T13CKI</text>
<text x="150.7" y="51.2">RC1/T1OSI/ICCP2/UOE</text>
<text x="150.7" y="53.8">RC2/CCP1/P1A</text>
<text x="200.6" y="48.7">RC7/RX/DT/SDO</text>
<text x="206" y="51.2">RC6/TX/CK</text>
<text x="206" y="53.8">RC5/D+/VP</text>
<text x="219.8" y="52.6">16</text>
<text x="219.8" y="50.1">17</text>
<text x="37.6" y="55.2">8</text>
<text x="37.6" y="57.7">9</text>
<text x="41.5" y="56.3">RE0/RD#/AN5</text>
<text x="41.5" y="58.8">RE1/WR#/AN6</text>
<text x="66.7" y="56.3">INT/RB0</text>
<text x="77.6" y="55.2">33</text>
<text x="145.6" y="55.2">14</text>
<text x="150.7" y="56.3">VUSB</text>
<text x="206.2" y="56.3">RC4/D-/VM</text>
<text x="219.8" y="55.2">15</text>
<text x="36.4" y="60.3">10</text>
<text x="36.4" y="65.3">13</text>
<text x="41.5" y="61.4">RE2/CS#/AN7</text>
<text x="64.6" y="63.9">PSP6/RD6</text>
<text x="64.6" y="61.4">PSP7/RD7</text>
<text x="77.6" y="65.3">28</text>
<text x="77.6" y="62.8">29</text>
<text x="77.6" y="60.3">30</text>
<text x="36.4" y="67.9">14</text>
<text x="36.4" y="70.4">15</text>
<text x="41.5" y="66.5">OSC1/CLKIN</text>
<text x="41.5" y="69">OSC2/CLKOUT</text>
<text x="41.5" y="71.5">RC0/T1OSO</text>
<text x="64.6" y="69">PSP4/RD4</text>
<text x="64.6" y="66.5">PSP5/RD5</text>
<text x="67.1" y="71.5">RX/RC7</text>
<text x="77.6" y="70.4">26</text>
<text x="77.6" y="67.9">27</text>
<text x="36.4" y="73">16</text>
<text x="36.4" y="75.5">17</text>
<text x="41.5" y="74.1">RC1/T1OSI</text>
<text x="41.5" y="76.6">RC2/CCP1</text>
<text x="65.4" y="76.6">SDO/RC5</text>
<text x="67.3" y="74.1">TX/RC6</text>
<text x="77.6" y="75.5">24</text>
<text x="77.6" y="73">25</text>
<text x="36.4" y="78">18</text>
<text x="36.4" y="80.6">19</text>
<text x="36.4" y="83.1">20</text>
<text x="41.5" y="79.1">RC3/SCK</text>
<text x="41.5" y="81.7">RD0/PSP0</text>
<text x="64.6" y="81.7">RD3/PSP3</text>
<text x="66.5" y="79.1">SDI/RC4</text>
<text x="77.6" y="83.1">21</text>
<text x="77.6" y="80.6">22</text>
<text x="77.6" y="78">23</text>
<text x="41.5" y="84.2">RD1/PSP1</text>
<text x="55.6" y="87.3">VSS</text>
<text x="64.6" y="84.2">RD2/PSP2</text>
<text x="56.6" y="91.3" transform="rotate(-90 56.6 91.3)">31</text>
<text x="59.1" y="91.3" transform="rotate(-90 59.1 91.3)">12</text>
<text x="215.4" y="95.8">6</text>
<text x="234.3" y="93.3" transform="rotate(-90 234.3 93.3)">8</text>
<text x="215.4" y="98.3">7</text>
<text x="219.2" y="96.9">SCL</text>
<text x="219.2" y="99.5">WP</text>
<text x="215.4" y="106">2</text>
<text x="215.4" y="103.4">3</text>
<text x="219.2" y="107.1">A1</text>
<text x="219.2" y="104.5">A2</text>
<text x="233" y="104.5">SDA</text>
<text x="240.1" y="103.4">5</text>
<text x="215.4" y="108.5">1</text>
<text x="219.2" y="109.6">A0</text>
<text x="234.3" y="112.9" transform="rotate(-90 234.3 112.9)">4</text>
<text x="126.5" y="121.2">8</text>
<text x="130.4" y="122.3">VCC</text>
<text x="139.3" y="122.3">SCL</text>
<text x="146.2" y="121.2">6</text>
<text x="126.5" y="126.3">1</text>
<text x="126.5" y="131.4">2</text>
<text x="130.4" y="127.4">X1</text>
<text x="139.1" y="127.4">SDA</text>
<text x="146.2" y="126.3">5</text>
<text x="146.2" y="131.4">7</text>
<text x="126.5" y="136.4">4</text>
<text x="130.4" y="132.5">X2</text>
<text x="130.4" y="137.6">GND</text>
<text x="138.1" y="137.6">VBAT</text>
<text x="138.2" y="132.5">SQW</text>
<text x="146.2" y="136.4">3</text>
</g>
</svg>
